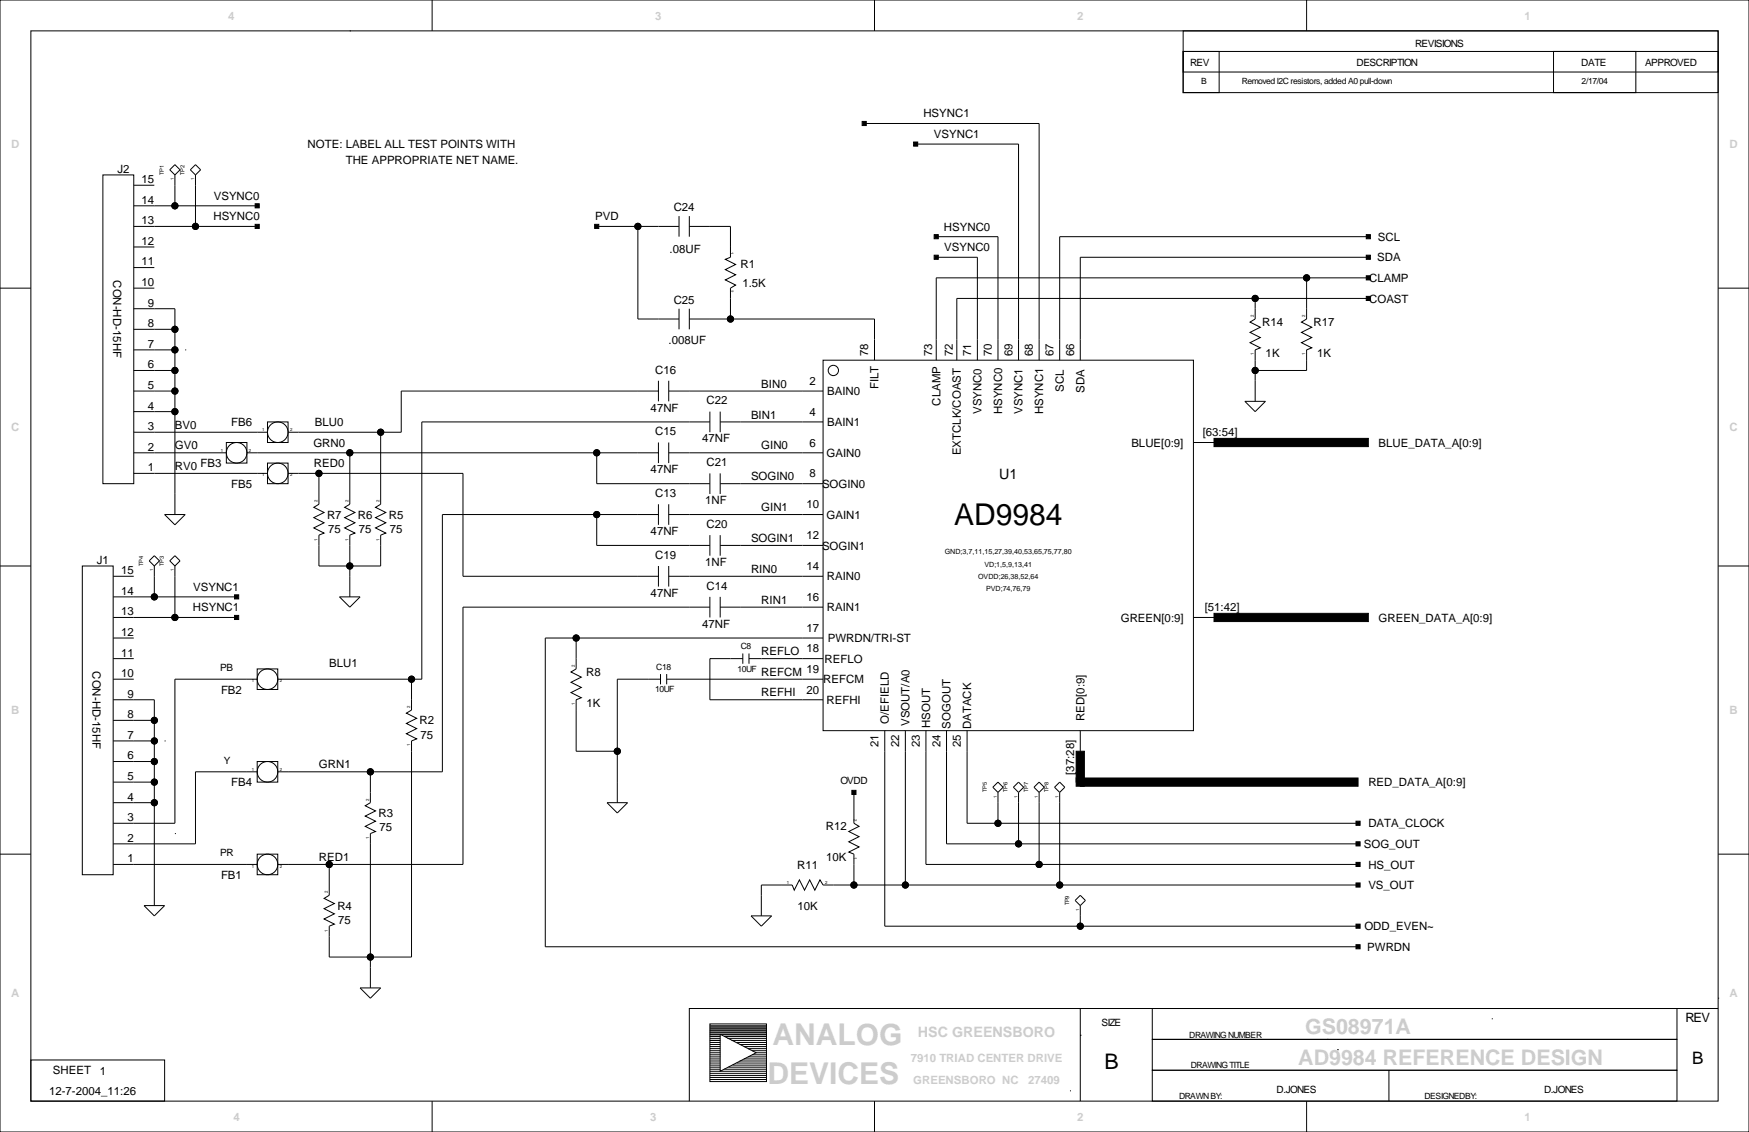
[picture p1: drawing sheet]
<svg xmlns="http://www.w3.org/2000/svg" width="432mm" height="279mm" viewBox="0 0 432 279" stroke-linecap="round" stroke-linejoin="round" font-family="sans-serif">
<g fill="none" stroke="#000" stroke-width=".25">
<path d="M0 0h431.8v279.4h-431.8zM7.6 7.6h416.6v264.2h-416.6zM86.4 7.6h.1M106.7 0v7.6M215.9 0v7.6M292.1 12.7h132.1v5.1h-132.1zM292.1 12.7h8.9v10.2h-8.9zM292.1 7.6h132.1v15.3h-132.1zM322.6 0v7.6M383.5 12.7h20.4v10.2h-20.4zM213.4 30.5h43.1v58.4M226.1 35.6h25.4v53.3"/>
<path d="M25.4 43.2h7.6v76.2h-7.6zM33 55.9h30.5M33 50.8h30.5M33 45.7h5.1M41.9 41.9l1.3-1.3 1.2 1.3-1.2 1.3zM43.2 43.2v7.6M47 41.9l1.3-1.3 1.2 1.3-1.2 1.3zM48.3 43.2v12.7M147.3 55.9h20.3M157.5 55.9v22.8h10.1M167.6 53.3v5.1M170.2 55.9h10.1v7.6l-1.2 .5 2.5 1.3-2.5 1.2 2.5 1.3-2.5 1.3 2.5 1.3-1.3 .7v7.6"/>
<path d="M170.2 53.3v5.1M231.1 58.4h15.3v30.5M337.8 58.4h-76.2v30.5M0 71.1h7.6M33 76.2h10.2v50.8M33 71.1h5.1M33 66h5.1M33 61h5.1M167.6 76.2v5.1M170.2 78.7h45.7v10.2M170.2 76.2v5.1M231.1 63.5h10.2v25.4"/>
<path d="M309.9 73.7v5l-1.3 .8 2.5 1.3-2.5 1.2 2.5 1.3-2.5 1.3 2.5 1.3-1.2 .5v12.7M322.6 68.6v10.1l-1.3 .8 2.5 1.3-2.5 1.2 2.5 1.3-2.5 1.3 2.5 1.3-1.2 .5v5h-12.7M337.8 63.5h-71.1v25.4M337.8 68.6h-106.7v20.3M337.8 73.7h-101.6v15.2M424.2 71.1h7.6M5.1 94h.1M33 86.4h10.2M33 91.4h10.2M33 96.5h10.2M33 81.3h10.2M45.7 86.4h.1"/>
<path d="M162.6 96.5h-63.5v10.2h-28M162.6 94v5.1M165.1 96.5h38.1M165.1 94v5.1M203.2 88.9h91.4v91.4h-91.4zM307.3 99.1h5.1l-2.5 2.5zM33 106.7h33M33 111.8h22.9M33 116.8h33M33 101.6h10.2M48.3 109.2h.1M55.9 109.2h5.1v5.1h-5.1z"/>
<path d="M61 111.8h101.6M66 104.1h5.1v5.1h-5.1zM66 114.3h5.1v5.1h-5.1zM71.1 116.8h43.2v25.4h48.3M86.4 111.8v12.7l-1.3 .7 2.5 1.3-2.5 1.3 2.5 1.2-2.5 1.3 2.5 1.3-1.2 .5v15.2M94 106.7v17.8l-1.3 .7 2.5 1.3-2.5 1.3 2.5 1.2-2.5 1.3 2.5 1.3-1.2 .5v7.6h-15.3v-7.6l1.3-.5-2.5-1.3 2.5-1.3-2.5-1.2 2.5-1.3-2.5-1.3 1.2-.7v-7.7M147.3 111.8v7.6h28M162.6 109.2v5.1M165.1 111.8h38.1M165.1 109.2v5.1M175.3 104.1h-71.2v63.5h-35.5M175.3 101.6v5.1"/>
<path d="M175.3 116.8v5.1M177.8 104.1h25.4M177.8 101.6v5.1M177.8 116.8v5.1M177.8 119.4h25.4M294.6 109.2h5.1M0 139.7h7.6M20.3 139.7h7.6v76.2h-7.6zM38.1 139.7v7.6M38.1 137.2l1.3 1.2-1.3 1.3-1.3-1.3zM40.6 127h5.1l-2.5 2.5zM43.2 139.7v12.7"/>
<path d="M43.2 137.2l1.2 1.2-1.2 1.3-1.3-1.3zM147.3 127v7.6h28M162.6 127h-53.4v63.5h-40.6M162.6 124.5v5M162.6 139.7v5.1M165.1 127h38.1M165.1 124.5v5M165.1 139.7v5.1M175.3 132.1v5.1M177.8 132.1v5.1M177.8 134.6h25.4M424.2 139.7h7.6"/>
<path d="M27.9 147.3h30.5M27.9 152.4h30.5M27.9 157.5h5.1M27.9 142.2h5.1M83.8 147.3h5.1l-2.5 2.6zM142.2 157.5v7.6l-1.2 .8 2.5 1.2-2.5 1.3 2.5 1.3-2.5 1.2 2.5 1.3-1.3 .5v12.7h10.2M165.1 142.2h38.1M175.3 149.9h-61v63.5h-45.7M175.3 147.3v5.1M177.8 147.3v5.1M177.8 149.9h25.4M203.2 157.5h-68.6v76.2h200.7"/>
<path d="M294.6 152.4h5.1M337.8 152.4h.1M27.9 167.6h5.1M27.9 177.8h10.2M27.9 172.7h10.2v50.8M27.9 162.6h5.1M63.5 165.1h5.1v5.1h-5.1zM63.5 167.6h-20.3v35.6h-15.3M101.6 167.6v7.7l-1.3 .7 2.6 1.3-2.6 1.3 2.6 1.2-2.6 1.3 2.6 1.3-1.3 .5v53.3h-20.3v-7.6l1.2-.5-2.5-1.3 2.5-1.2-2.5-1.3 2.5-1.3-2.5-1.3 1.3-.7v-7.6M163.1 167.6h-10.7v30.5M163.1 166.4v2.5M164.6 167.6h38.6"/>
<path d="M164.6 166.4v2.5M183.4 162.6h-8.1v10.1h27.9M183.4 161.3v2.5M184.9 162.6h18.3M184.9 161.3v2.5M0 190.5h.1M27.9 198.1h10.2M27.9 193h10.2M27.9 188h10.2M27.9 182.9h10.2M40.6 182.9h.1M63.5 188h5.1v5h-5.1z"/>
<path d="M63.5 190.5h-15.2v17.8h-20.4M91.4 190.5v7.6l-1.2 .8 2.5 1.3-2.5 1.2 2.5 1.3-2.5 1.3 2.5 1.2-1.3 .5v38.1M149.9 198.1h5l-2.5 2.6zM210.8 195.6v7.6l1.3 .8-2.6 1.2 2.6 1.3-2.6 1.3 2.6 1.2-2.6 1.3 1.3 .5v7.6M218.4 180.3v48.3h116.9M223.5 180.3v38.1M228.6 180.3v33.1h106.7M233.7 180.3v28h101.6M238.8 180.3v22.9h96.5M245.1 194.3l1.3-1.3 1.2 1.3-1.2 1.3zM246.4 195.6v7.6M251.5 195.6v12.7"/>
<path d="M251.5 193l1.2 1.3-1.2 1.3-1.3-1.3zM255.3 194.3l1.2-1.3 1.3 1.3-1.3 1.3zM256.5 195.6v17.8M261.6 195.6v22.8M261.6 193l1.3 1.3-1.3 1.3-1.3-1.3zM266.7 180.3v5.1M0 210.8h7.6M27.9 213.4h35.6M43.2 205.7h.1M63.5 210.8h5.1v5.1h-5.1zM335.3 218.4h-132.1l-.8-1.2-1.2 2.5-1.3-2.5-1.3 2.5-1.2-2.5-1.3 2.5-.5-1.3h-7.6v7.7M424.2 210.8h7.6"/>
<path d="M35.6 223.5h5l-2.5 2.6zM185.4 226.1h5.1l-2.5 2.5zM266.7 223.5v5.1M266.7 221l1.3 1.2-1.3 1.3-1.3-1.3zM88.9 243.8h5.1l-2.6 2.6zM175.3 252.7h13.9v14.3h-13.9zM175.3 255.8h2.5M175.3 256.8h2.5M175.3 253.2h13.9M175.3 253.7h13.9M175.3 254.8h13.9M175.3 254.3h13.9"/>
<path d="M175.3 255.3h13.9M175.3 256.3h2.5M175.3 257.8h2.5M175.3 257.3h2.5M175.3 258.3h2.5M175.3 258.8h2.5M175.3 259.8h2.5M175.3 259.3h2.5M177.8 255.3l8.9 4.5-8.9 4.6zM178.8 255.8h10.4M179.6 256.3h9.6M180.6 256.8h8.6"/>
<path d="M181.9 257.3h7.3M182.6 257.8h6.6M183.6 258.3h5.6M184.7 258.8h4.5M185.7 259.3h3.5M186.7 259.8h2.5M266.7 255.5h.1M266.7 248.9v22.9M284.5 248.9h129.5v7.6h-129.5zM284.5 256.5h129.5v7.7h-129.5zM327.7 256.5h.1M330.2 259.1h.1"/>
<path d="M368.3 251.5h.1M424.2 248.9h-254v22.9M424.2 246.4h.1M7.6 261.6h33v10.2h-33zM106.7 271.8v7.6M175.3 260.9h2.5M175.3 260.3h2.5M175.3 261.4h2.5M175.3 261.9h2.5M175.3 266.4h13.9M175.3 265.9h13.9M175.3 264.9h13.9"/>
<path d="M175.3 265.4h13.9M175.3 262.9h2.5M175.3 263.9h2.5M175.3 263.4h2.5M175.3 262.4h2.5M175.3 264.4h13.9M178.8 263.9h10.4M179.8 263.4h9.4M180.8 262.9h8.4M181.9 262.4h7.3M182.6 261.9h6.6M183.6 261.4h5.6"/>
<path d="M184.7 260.9h4.5M185.7 260.3h3.5M215.9 271.8v7.6M264.2 269.2h.1M284.5 264.2h129.5v7.6h-129.5zM322.6 271.8v7.6M342.9 264.2v7.6"/>
<circle cx="43.2" cy="50.8" r=".76"/>
<circle cx="48.3" cy="55.9" r=".76"/>
<circle cx="157.5" cy="55.9" r=".76"/>
<circle cx="180.3" cy="78.7" r=".76"/>
<circle cx="309.9" cy="73.7" r=".76"/>
<circle cx="322.6" cy="68.6" r=".76"/>
<circle cx="43.2" cy="91.4" r=".76"/>
<circle cx="43.2" cy="86.4" r=".76"/>
<circle cx="43.2" cy="81.3" r=".76"/>
<circle cx="43.2" cy="96.5" r=".76"/>
<circle cx="205.7" cy="91.4" r="1.27"/>
<circle cx="309.9" cy="91.4" r=".76"/>
<circle cx="43.2" cy="101.6" r=".76"/>
<circle cx="58.4" cy="111.8" r="2.54"/>
<circle cx="68.6" cy="116.8" r="2.54"/>
<circle cx="68.6" cy="106.7" r="2.54"/>
<circle cx="78.7" cy="116.8" r=".76"/>
<circle cx="86.4" cy="111.8" r=".76"/>
<circle cx="94" cy="106.7" r=".76"/>
<circle cx="147.3" cy="111.8" r=".76"/>
<circle cx="86.4" cy="139.7" r=".76"/>
<circle cx="147.3" cy="127" r=".76"/>
<circle cx="38.1" cy="147.3" r=".76"/>
<circle cx="43.2" cy="152.4" r=".76"/>
<circle cx="142.2" cy="157.5" r=".76"/>
<circle cx="38.1" cy="177.8" r=".76"/>
<circle cx="66" cy="167.6" r="2.54"/>
<circle cx="101.6" cy="167.6" r=".76"/>
<circle cx="38.1" cy="182.9" r=".76"/>
<circle cx="38.1" cy="193" r=".76"/>
<circle cx="38.1" cy="198.1" r=".76"/>
<circle cx="38.1" cy="188" r=".76"/>
<circle cx="66" cy="190.5" r="2.54"/>
<circle cx="91.4" cy="190.5" r=".76"/>
<circle cx="152.4" cy="185.4" r=".76"/>
<circle cx="66" cy="213.4" r="2.54"/>
<circle cx="81.3" cy="213.4" r=".76"/>
<circle cx="210.8" cy="218.4" r=".76"/>
<circle cx="223.5" cy="218.4" r=".76"/>
<circle cx="246.4" cy="203.2" r=".76"/>
<circle cx="251.5" cy="208.3" r=".76"/>
<circle cx="256.5" cy="213.4" r=".76"/>
<circle cx="261.6" cy="218.4" r=".76"/>
<circle cx="91.4" cy="236.2" r=".76"/>
<circle cx="266.7" cy="228.6" r=".76"/>
</g>
<g fill="#000" stroke="#000" stroke-width=".25">
<path d="M212.9 30h1v1h-1z" fill-rule="evenodd"/>
<path d="M225.6 35.1h1v1h-1z" fill-rule="evenodd"/>
<path d="M63 55.4h1v1h-1z" fill-rule="evenodd"/>
<path d="M63 50.3h1v1h-1z" fill-rule="evenodd"/>
<path d="M146.8 55.4h1v1h-1z" fill-rule="evenodd"/>
<path d="M230.6 57.9h1v1h-1z" fill-rule="evenodd"/>
<path d="M337.3 57.9h1v1h-1z" fill-rule="evenodd"/>
<path d="M230.6 63h1v1h-1z" fill-rule="evenodd"/>
<path d="M337.3 68.1h1v1h-1z" fill-rule="evenodd"/>
<path d="M337.3 73.2h1v1h-1z" fill-rule="evenodd"/>
<path d="M337.3 63h1v1h-1z" fill-rule="evenodd"/>
<path d="M299.7 108.2h38.1v2h-38.1z" fill-rule="evenodd"/>
<path d="M57.9 146.8h1v1h-1z" fill-rule="evenodd"/>
<path d="M57.9 151.9h1v1h-1z" fill-rule="evenodd"/>
<path d="M299.7 151.4h38.1v2h-38.1z" fill-rule="evenodd"/>
<path d="M210.3 195.1h1v1h-1z" fill-rule="evenodd"/>
<path d="M265.7 185.4h2v7.6h-2z" fill-rule="evenodd"/>
<path d="M265.7 192h2v2.1h-2z" fill-rule="evenodd"/>
<path d="M266.7 192h68.6v2.1h-68.6z" fill-rule="evenodd"/>
<path d="M334.8 217.9h1v1h-1z" fill-rule="evenodd"/>
<path d="M334.8 212.9h1v1h-1z" fill-rule="evenodd"/>
<path d="M334.8 207.8h1v1h-1z" fill-rule="evenodd"/>
<path d="M334.8 202.7h1v1h-1z" fill-rule="evenodd"/>
<path d="M334.8 228.1h1v1h-1z" fill-rule="evenodd"/>
<path d="M334.8 233.2h1v1h-1z" fill-rule="evenodd"/>
<circle cx="43.2" cy="50.8" r=".76"/>
<circle cx="48.3" cy="55.9" r=".76"/>
<circle cx="157.5" cy="55.9" r=".76"/>
<circle cx="180.3" cy="78.7" r=".76"/>
<circle cx="309.9" cy="73.7" r=".76"/>
<circle cx="322.6" cy="68.6" r=".76"/>
<circle cx="43.2" cy="91.4" r=".76"/>
<circle cx="43.2" cy="86.4" r=".76"/>
<circle cx="43.2" cy="81.3" r=".76"/>
<circle cx="43.2" cy="96.5" r=".76"/>
<circle cx="309.9" cy="91.4" r=".76"/>
<circle cx="43.2" cy="101.6" r=".76"/>
<circle cx="78.7" cy="116.8" r=".76"/>
<circle cx="86.4" cy="111.8" r=".76"/>
<circle cx="94" cy="106.7" r=".76"/>
<circle cx="147.3" cy="111.8" r=".76"/>
<circle cx="86.4" cy="139.7" r=".76"/>
<circle cx="147.3" cy="127" r=".76"/>
<circle cx="38.1" cy="147.3" r=".76"/>
<circle cx="43.2" cy="152.4" r=".76"/>
<circle cx="142.2" cy="157.5" r=".76"/>
<circle cx="38.1" cy="177.8" r=".76"/>
<circle cx="101.6" cy="167.6" r=".76"/>
<circle cx="38.1" cy="182.9" r=".76"/>
<circle cx="38.1" cy="193" r=".76"/>
<circle cx="38.1" cy="198.1" r=".76"/>
<circle cx="38.1" cy="188" r=".76"/>
<circle cx="91.4" cy="190.5" r=".76"/>
<circle cx="152.4" cy="185.4" r=".76"/>
<circle cx="81.3" cy="213.4" r=".76"/>
<circle cx="210.8" cy="218.4" r=".76"/>
<circle cx="223.5" cy="218.4" r=".76"/>
<circle cx="246.4" cy="203.2" r=".76"/>
<circle cx="251.5" cy="208.3" r=".76"/>
<circle cx="256.5" cy="213.4" r=".76"/>
<circle cx="261.6" cy="218.4" r=".76"/>
<circle cx="91.4" cy="236.2" r=".76"/>
<circle cx="266.7" cy="228.6" r=".76"/>
</g>
<text font-size="7.4" x="235.5" y="129.7">AD9984</text>
<g font-size="7.4" fill="#ccc">
<text x="190.7" y="257.9">ANALOG</text>
<text x="189.5" y="267.6">DEVICES</text>
</g>
<g font-size="5.3" fill="#ccc">
<text x="322.2" y="255.3">GS08971A</text>
<text x="320.5" y="262.9">AD9984 REFERENCE DESIGN</text>
</g>
<text font-size="5.3" x="272.7" y="264">B</text>
<text font-size="4.2" x="417.8" y="262.6">B</text>
<text font-size="3.5" x="246.7" y="118.1">U1</text>
<text font-size="3.5" fill="#ccc" x="226.6" y="256">HSC GREENSBORO</text>
<text font-size="3.2" x="416.1" y="252.2">REV</text>
<g font-size="2.8" fill="#ccc">
<text x="56.4" y="4.8">4</text>
<text x="161.8" y="4.8">3</text>
<text x="265.9" y="4.8">2</text>
<text x="376.4" y="4.8">1</text>
<text x="2.8" y="36.6">D</text>
<text x="427" y="36.6">D</text>
<text x="2.8" y="106.4">C</text>
<text x="427" y="106.4">C</text>
<text x="2.8" y="176.3">B</text>
<text x="427" y="176.3">B</text>
<text x="2.8" y="246.1">A</text>
<text x="427" y="246.1">A</text>
<text x="224.8" y="262.1">7910 TRIAD CENTER DRIVE</text>
<text x="225.5" y="267.5">GREENSBORO NC</text>
<text x="253.9" y="267.5">27409</text>
<text x="57.6" y="276.6">4</text>
<text x="160.5" y="276.6">3</text>
<text x="265.9" y="276.6">2</text>
<text x="376.4" y="276.6">1</text>
</g>
<g font-size="2.8">
<text x="228" y="29">HSYNC1</text>
<text x="230.6" y="34">VSYNC1</text>
<text x="76" y="36.6">NOTE: LABEL ALL TEST POINTS WITH</text>
<text x="85.4" y="40.4">THE APPROPRIATE NET NAME.</text>
<text x="29" y="42.7">J2</text>
<text x="35" y="45.2">15</text>
<text x="35" y="50.3">14</text>
<text x="52.8" y="49.3">VSYNC0</text>
<text x="166.3" y="52.1">C24</text>
<text x="35" y="55.4">13</text>
<text x="52.7" y="54.4">HSYNC0</text>
<text x="147" y="54.4">PVD</text>
<text x="233" y="56.9">HSYNC0</text>
<text x="340.2" y="59.4">SCL</text>
<text x="35" y="65.5">11</text>
<text x="35" y="60.4">12</text>
<text x="165.3" y="62.5">.08UF</text>
<text x="233.1" y="62">VSYNC0</text>
<text x="340" y="64.5">SDA</text>
<text x="27.9" y="69.2" transform="rotate(90 27.9 69.2)">CON-HD-15HF</text>
<text x="35" y="70.6">10</text>
<text x="182.9" y="66.2">R1</text>
<text x="183.3" y="70.8">1.5K</text>
<text x="338" y="69.6">CLAMP</text>
<text x="36.5" y="75.7">9</text>
<text x="166.3" y="74.9">C25</text>
<text x="338" y="74.7">COAST</text>
<text x="36.5" y="80.8">8</text>
<text x="311.6" y="80.4">R14</text>
<text x="324.3" y="80.4">R17</text>
<text x="36.5" y="85.8">7</text>
<text x="165" y="84.8">.008UF</text>
<text x="214.4" y="87.9" transform="rotate(-90 214.4 87.9)">78</text>
<text x="230.1" y="87.9" transform="rotate(-90 230.1 87.9)">73</text>
<text x="235.2" y="87.9" transform="rotate(-90 235.2 87.9)">72</text>
<text x="239.8" y="87.9" transform="rotate(-90 239.8 87.9)">71</text>
<text x="244.9" y="87.9" transform="rotate(-90 244.9 87.9)">70</text>
<text x="249.9" y="87.9" transform="rotate(-90 249.9 87.9)">69</text>
<text x="255" y="87.9" transform="rotate(-90 255 87.9)">68</text>
<text x="260.1" y="87.9" transform="rotate(-90 260.1 87.9)">67</text>
<text x="265.2" y="87.9" transform="rotate(-90 265.2 87.9)">66</text>
<text x="312.5" y="88.1">1K</text>
<text x="325.2" y="88.1">1K</text>
<text x="36.5" y="90.9">6</text>
<text x="161.8" y="92.2">C16</text>
<text x="188" y="95.7">BIN0</text>
<text x="199.9" y="95">2</text>
<text x="36.5" y="101.1">4</text>
<text x="36.5" y="96">5</text>
<text x="160.6" y="101.6">47NF</text>
<text x="174.5" y="99.8">C22</text>
<text x="204.2" y="97.5">BAIN0</text>
<text x="216.9" y="96.1" transform="rotate(-90 216.9 96.1)">FILT</text>
<text x="232.2" y="100.1" transform="rotate(-90 232.2 100.1)">CLAMP</text>
<text x="262.6" y="96.7" transform="rotate(-90 262.6 96.7)">SCL</text>
<text x="267.7" y="96.9" transform="rotate(-90 267.7 96.9)">SDA</text>
<text x="36.5" y="106.2">3</text>
<text x="43.2" y="105.8">BV0</text>
<text x="57.1" y="105.2">FB6</text>
<text x="77.8" y="105.2">BLU0</text>
<text x="161.8" y="107.4">C15</text>
<text x="185.4" y="103.3">BIN1</text>
<text x="199.9" y="102.6">4</text>
<text x="204.2" y="105.2">BAIN1</text>
<text x="242.3" y="102.2" transform="rotate(-90 242.3 102.2)">VSYNC0</text>
<text x="247.4" y="102.2" transform="rotate(-90 247.4 102.2)">HSYNC0</text>
<text x="252.5" y="102.2" transform="rotate(-90 252.5 102.2)">VSYNC1</text>
<text x="257.6" y="102.2" transform="rotate(-90 257.6 102.2)">HSYNC1</text>
<text x="296.9" y="107.7">[63:54]</text>
<text x="36.5" y="111.2">2</text>
<text x="43.2" y="110.9">GV0</text>
<text x="77.4" y="110.2">GRN0</text>
<text x="173.3" y="109.2">47NF</text>
<text x="188" y="110.9">GIN0</text>
<text x="199.9" y="110.2">6</text>
<text x="204" y="112.8">GAIN0</text>
<text x="237.2" y="112.3" transform="rotate(-90 237.2 112.3)">EXTCLK/COAST</text>
<text x="279.3" y="110.2">BLUE[0:9]</text>
<text x="340.4" y="110.2">BLUE_DATA_A[0:9]</text>
<text x="36.5" y="116.3">1</text>
<text x="43.2" y="116">RV0 FB3</text>
<text x="77.5" y="115.3">RED0</text>
<text x="160.6" y="116.8">47NF</text>
<text x="174.5" y="115.1">C21</text>
<text x="185.4" y="118.5">SOGIN0</text>
<text x="199.9" y="117.9">8</text>
<text x="57.1" y="120.4">FB5</text>
<text x="161.8" y="122.7">C13</text>
<text x="174.1" y="124.5">1NF</text>
<text x="199.1" y="125.5">10</text>
<text x="202.9" y="120.4">SOGIN0</text>
<text x="80.7" y="128">R7</text>
<text x="81" y="131.6">75</text>
<text x="88.4" y="128">R6</text>
<text x="88.6" y="131.6">75</text>
<text x="96" y="128">R5</text>
<text x="96.2" y="131.6">75</text>
<text x="174.5" y="130.3">C20</text>
<text x="188" y="126.2">GIN1</text>
<text x="204" y="128">GAIN1</text>
<text x="160.6" y="132.1">47NF</text>
<text x="161.8" y="137.9">C19</text>
<text x="185.4" y="133.8">SOGIN1</text>
<text x="199.1" y="133.1">12</text>
<text x="202.9" y="135.6">SOGIN1</text>
<text x="23.9" y="139.2">J1</text>
<text x="29.9" y="141.7">15</text>
<text x="174.1" y="139.7">1NF</text>
<text x="185.4" y="141.4">RIN0</text>
<text x="199.1" y="140.7">14</text>
<text x="204.1" y="143.3">RAIN0</text>
<text x="29.9" y="146.8">14</text>
<text x="47.7" y="145.8">VSYNC1</text>
<text x="160.6" y="147.3">47NF</text>
<text x="174.5" y="145.5">C14</text>
<text x="188" y="149">RIN1</text>
<text x="199.1" y="148.3">16</text>
<text x="29.9" y="151.9">13</text>
<text x="47.6" y="150.9">HSYNC1</text>
<text x="173.3" y="154.9">47NF</text>
<text x="199.1" y="156">17</text>
<text x="204.1" y="150.9">RAIN1</text>
<text x="276.7" y="153.4">GREEN[0:9]</text>
<text x="297.4" y="150.9">[51:42]</text>
<text x="340.4" y="153.4">GREEN_DATA_A[0:9]</text>
<text x="29.9" y="157">12</text>
<text x="188" y="161.7">REFLO 18</text>
<text x="204.4" y="158.5">PWRDN/TRI-ST</text>
<text x="22.9" y="165.7" transform="rotate(90 22.9 165.7)">CON-HD-15HF</text>
<text x="29.9" y="167.1">10</text>
<text x="29.9" y="162">11</text>
<text x="81.3" y="164.6">BLU1</text>
<text x="144.8" y="166.8">R8</text>
<text x="188" y="166.8">REFCM 19</text>
<text x="203.6" y="163.6">REFLO</text>
<text x="31.5" y="172.2">9</text>
<text x="54.6" y="171.2">FB2</text>
<text x="188" y="171.9">REFHI</text>
<text x="199.1" y="171.2">20</text>
<text x="203.3" y="168.7">REFCM</text>
<text x="204" y="173.7">REFHI</text>
<text x="31.5" y="177.3">8</text>
<text x="103.6" y="178.8">R2</text>
<text x="144.8" y="174.4">1K</text>
<text x="219.5" y="178.6" transform="rotate(-90 219.5 178.6)">O/EFIELD</text>
<text x="224.5" y="179.2" transform="rotate(-90 224.5 179.2)">VSOUT/A0</text>
<text x="229.6" y="179.7" transform="rotate(-90 229.6 179.7)">HSOUT</text>
<text x="234.7" y="179.9" transform="rotate(-90 234.7 179.9)">SOGOUT</text>
<text x="239.8" y="180" transform="rotate(-90 239.8 180)">DATACK</text>
<text x="267.7" y="177.9" transform="rotate(-90 267.7 177.9)">RED[0:9]</text>
<text x="31.5" y="182.4">7</text>
<text x="103.8" y="182.4">75</text>
<text x="216.9" y="184.4" transform="rotate(-90 216.9 184.4)">21</text>
<text x="222" y="184.4" transform="rotate(-90 222 184.4)">22</text>
<text x="227.1" y="184.4" transform="rotate(-90 227.1 184.4)">23</text>
<text x="232.2" y="184.4" transform="rotate(-90 232.2 184.4)">24</text>
<text x="237.2" y="184.4" transform="rotate(-90 237.2 184.4)">25</text>
<text x="31.5" y="187.4">6</text>
<text x="78.7" y="189.7">GRN1</text>
<text x="265.2" y="191.3" transform="rotate(-90 265.2 191.3)">[37:28]</text>
<text x="31.5" y="197.6">4</text>
<text x="31.5" y="192.5">5</text>
<text x="57.1" y="194.1">FB4</text>
<text x="337.8" y="194.1">RED_DATA_A[0:9]</text>
<text x="31.5" y="202.7">3</text>
<text x="93.4" y="201.7">R3</text>
<text x="31.5" y="207.8">2</text>
<text x="93.7" y="205.2">75</text>
<text x="203.9" y="204.9">R12</text>
<text x="336.7" y="209.3">SOG_OUT</text>
<text x="337.8" y="204.2">DATA_CLOCK</text>
<text x="31.5" y="212.8">1</text>
<text x="78.7" y="212.5">RED1</text>
<text x="196.8" y="214.4">R11</text>
<text x="204" y="212.5">10K</text>
<text x="337.8" y="214.4">HS_OUT</text>
<text x="54.6" y="216.9">FB1</text>
<text x="337.8" y="219.5">VS_OUT</text>
<text x="83.3" y="224.5">R4</text>
<text x="196.9" y="224.5">10K</text>
<text x="83.5" y="228.1">75</text>
<text x="336.9" y="229.6">ODD_EVEN~</text>
<text x="337.6" y="234.7">PWRDN</text>
<text x="13.1" y="265.2">SHEET</text>
<text x="24.6" y="265.4">1</text>
<text x="12.1" y="270.3">12-7-2004_11:26</text>
</g>
<g font-size="2.5">
<text x="349.4" y="11.5">REVISIONS</text>
<text x="293.8" y="16.3">REV</text>
<text x="334.9" y="16.3">DESCRIPTION</text>
<text x="390.4" y="16.3">DATE</text>
<text x="406.1" y="16.3">APPROVED</text>
<text x="54.3" y="165.7">PB</text>
<text x="55.2" y="188.5">Y</text>
<text x="207.5" y="193.6">OVDD</text>
<text x="54.3" y="211.4">PR</text>
<text x="271.9" y="253.3">SIZE</text>
<text x="315.2" y="269.8">D.JONES</text>
<text x="381.2" y="269.8">D.JONES</text>
</g>
<g font-size="2.1">
<text x="296.5" y="20.8">B</text>
<text x="306.6" y="20.8">Removed I2C resistors, added A0 pull-down</text>
<text x="390.5" y="20.8">2/17/04</text>
<text x="182.9" y="160.3">C8</text>
<text x="162" y="165.3">C18</text>
<text x="182" y="165.8">10UF</text>
<text x="161.7" y="170.9">10UF</text>
<text x="293.6" y="256.2">DRAWING NUMBER</text>
<text x="294" y="263.6">DRAWING TITLE</text>
<text x="291.1" y="271.2">DRAWN BY:</text>
<text x="351.7" y="271.2">DESIGNEDBY:</text>
</g>
<g font-size="1.8">
<text x="233.2" y="136.8">GND;3,7,11,15,27,39,40,53,65,75,77,80</text>
<text x="241.5" y="142.9">OVDD;26,38,52,64</text>
<text x="243" y="139.8">VD;1,5,9,13,41</text>
<text x="243.4" y="145.9">PVD;74,76,79</text>
</g>
<g font-size="1.4">
<text x="40.4" y="43.1" transform="rotate(-90 40.4 43.1)">TP1</text>
<text x="45.5" y="43.1" transform="rotate(-90 45.5 43.1)">TP2</text>
<text x="35.4" y="139.6" transform="rotate(-90 35.4 139.6)">TP4</text>
<text x="40.4" y="139.6" transform="rotate(-90 40.4 139.6)">TP3</text>
<text x="243.6" y="195.5" transform="rotate(-90 243.6 195.5)">TP5</text>
<text x="248.7" y="195.5" transform="rotate(-90 248.7 195.5)">TP6</text>
<text x="253.8" y="195.5" transform="rotate(-90 253.8 195.5)">TP7</text>
<text x="258.9" y="195.5" transform="rotate(-90 258.9 195.5)">TP8</text>
<text x="264" y="223.4" transform="rotate(-90 264 223.4)">TP9</text>
</g>
<g font-size="1.1">
<text x="42.9" y="44.4" transform="rotate(-90 42.9 44.4)">1</text>
<text x="48" y="44.4" transform="rotate(-90 48 44.4)">1</text>
<text x="180.3" y="62.1" transform="rotate(90 180.3 62.1)">1</text>
<text x="180.3" y="71.6" transform="rotate(90 180.3 71.6)">2</text>
<text x="309.6" y="78.2" transform="rotate(-90 309.6 78.2)">2</text>
<text x="322.3" y="78.2" transform="rotate(-90 322.3 78.2)">2</text>
<text x="309.6" y="87.7" transform="rotate(-90 309.6 87.7)">1</text>
<text x="322.3" y="87.7" transform="rotate(-90 322.3 87.7)">1</text>
<text x="64.7" y="106.4">1</text>
<text x="71.6" y="106.4">2</text>
<text x="54.5" y="111.4">1</text>
<text x="61.5" y="111.4">2</text>
<text x="64.7" y="117.6">1</text>
<text x="71.6" y="117.6">2</text>
<text x="78.4" y="124" transform="rotate(-90 78.4 124)">2</text>
<text x="86" y="124" transform="rotate(-90 86 124)">2</text>
<text x="93.7" y="124" transform="rotate(-90 93.7 124)">2</text>
<text x="78.4" y="133.4" transform="rotate(-90 78.4 133.4)">1</text>
<text x="86" y="133.4" transform="rotate(-90 86 133.4)">1</text>
<text x="93.7" y="133.4" transform="rotate(-90 93.7 133.4)">1</text>
<text x="37.8" y="141" transform="rotate(-90 37.8 141)">1</text>
<text x="42.9" y="141" transform="rotate(-90 42.9 141)">1</text>
<text x="141.9" y="164.6" transform="rotate(-90 141.9 164.6)">2</text>
<text x="62.1" y="168.4">1</text>
<text x="69.1" y="168.4">2</text>
<text x="101.3" y="174.8" transform="rotate(-90 101.3 174.8)">2</text>
<text x="141.9" y="174.1" transform="rotate(-90 141.9 174.1)">1</text>
<text x="101.3" y="184.2" transform="rotate(-90 101.3 184.2)">1</text>
<text x="62.1" y="190.2">1</text>
<text x="69.1" y="190.2">2</text>
<text x="91.1" y="197.6" transform="rotate(-90 91.1 197.6)">2</text>
<text x="246.1" y="196.8" transform="rotate(-90 246.1 196.8)">1</text>
<text x="251.2" y="196.8" transform="rotate(-90 251.2 196.8)">1</text>
<text x="256.2" y="196.8" transform="rotate(-90 256.2 196.8)">1</text>
<text x="261.3" y="196.8" transform="rotate(-90 261.3 196.8)">1</text>
<text x="210.8" y="202.1" transform="rotate(90 210.8 202.1)">2</text>
<text x="91.1" y="207.1" transform="rotate(-90 91.1 207.1)">1</text>
<text x="62.1" y="214.1">1</text>
<text x="69.1" y="214.1">2</text>
<text x="210.8" y="211.6" transform="rotate(90 210.8 211.6)">1</text>
<text x="81" y="220.5" transform="rotate(-90 81 220.5)">2</text>
<text x="194.3" y="218.1">1</text>
<text x="203.7" y="218.1">2</text>
<text x="266.4" y="224.8" transform="rotate(-90 266.4 224.8)">1</text>
<text x="81" y="230" transform="rotate(-90 81 230)">1</text>
</g>
</svg>
